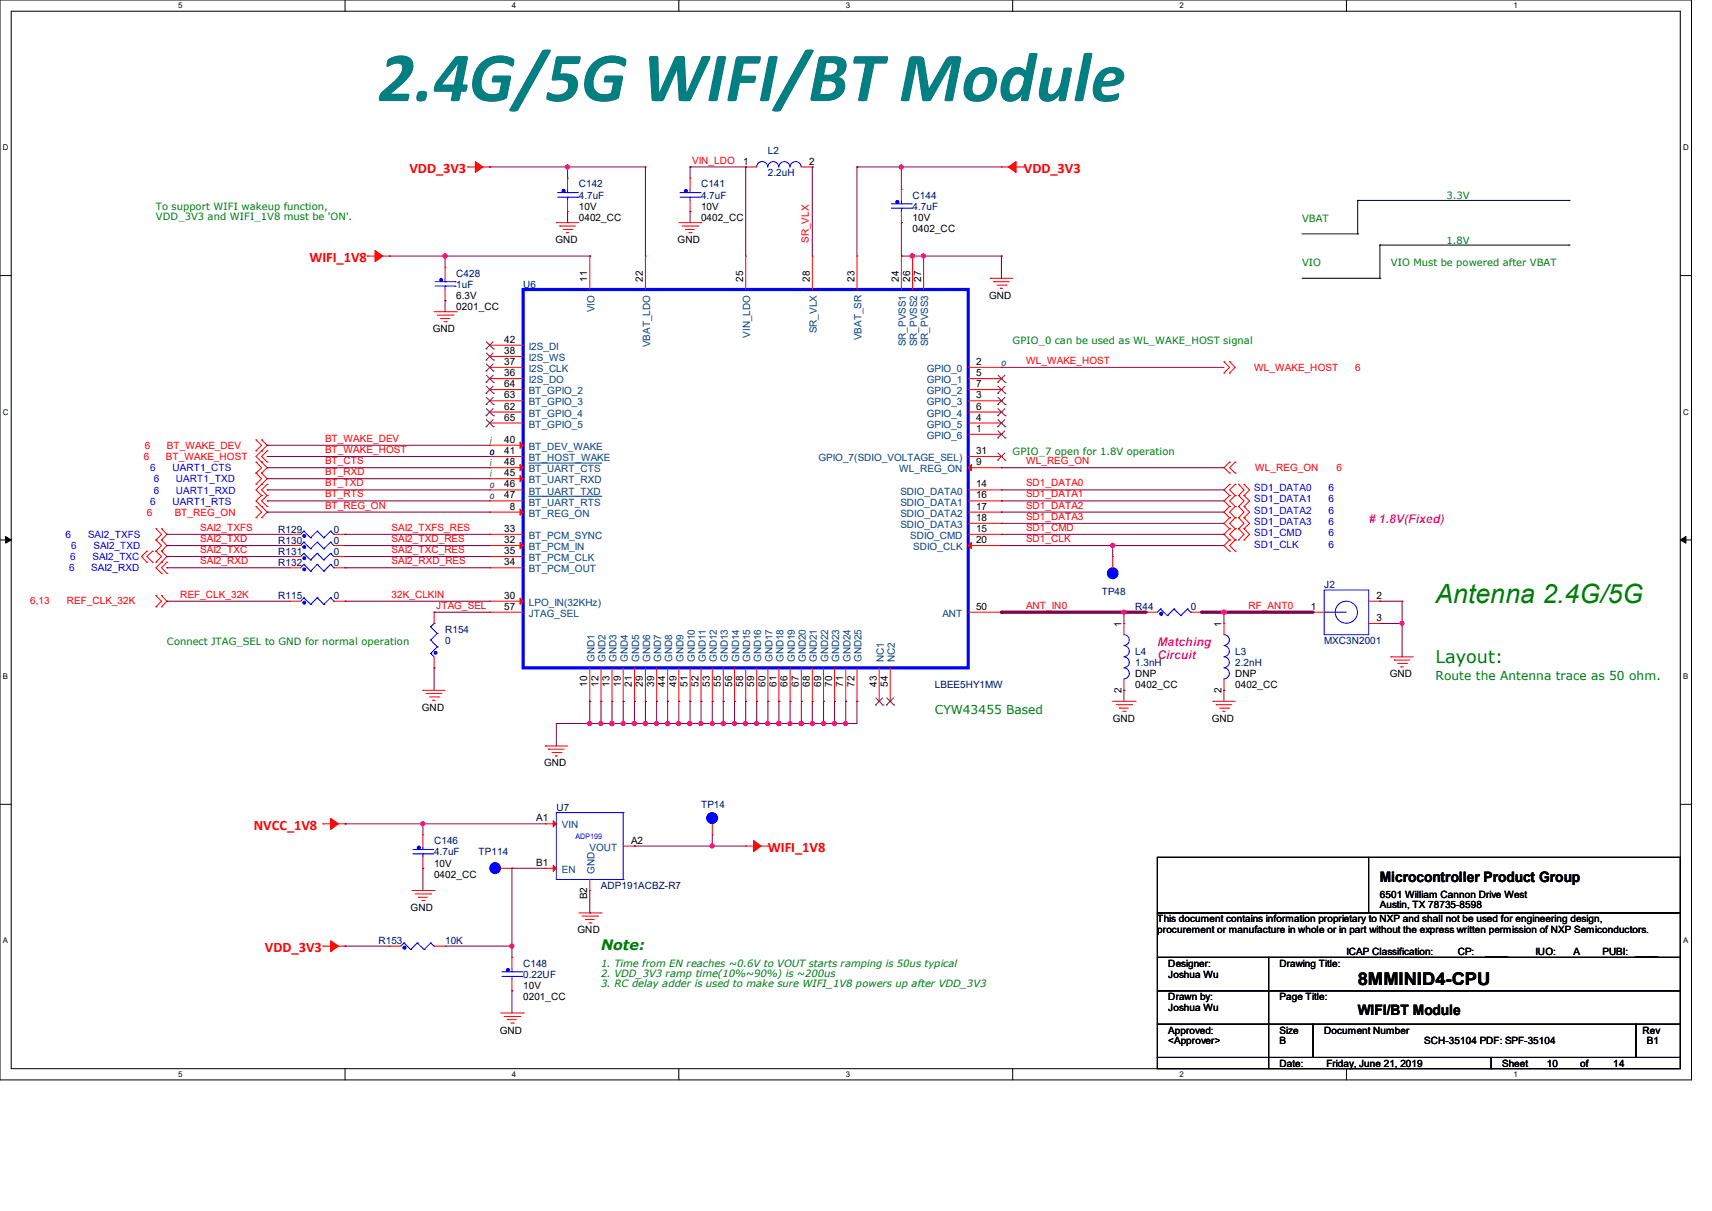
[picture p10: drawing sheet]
<svg xmlns="http://www.w3.org/2000/svg" width="297mm" height="210mm" viewBox="0 0 297 210" stroke-linecap="round" stroke-linejoin="round" font-family="sans-serif">
<path d="M0 0h293.5v187.3h-293.5zM1.9 1.9h289.6v183.4h-289.6z" fill="none" stroke="#000" stroke-width=".17"/>
<g fill="#fff">
<path d="M30.9 .2h.8v1.5h-.8z"/>
<path d="M30.9 185.5h.8v1.6h-.8z"/>
</g>
<path d="M59.9 0v1.9M59.9 185.3v2" fill="none" stroke="#000" stroke-width=".17"/>
<g fill="#fff">
<path d="M88.8 .2h.8v1.5h-.8z"/>
<path d="M88.8 185.5h.8v1.6h-.8z"/>
</g>
<path d="M117.8 0v1.9M117.8 185.3v2" fill="none" stroke="#000" stroke-width=".17"/>
<g fill="#fff">
<path d="M146.7 .2h.8v1.5h-.8z"/>
<path d="M146.7 185.5h.8v1.6h-.8z"/>
</g>
<path d="M175.7 0v1.9M175.7 185.3v2" fill="none" stroke="#000" stroke-width=".17"/>
<g fill="#fff">
<path d="M204.6 .2h.8v1.5h-.8z"/>
<path d="M204.6 185.5h.8v1.6h-.8z"/>
</g>
<path d="M233.6 0v1.9M233.6 185.3v2" fill="none" stroke="#000" stroke-width=".17"/>
<g fill="#fff">
<path d="M262.6 .2h.7v1.5h-.7z"/>
<path d="M262.6 185.5h.7v1.6h-.7z"/>
<path d="M.5 24.8h1v1.6h-1z"/>
<path d="M292 24.8h1v1.6h-1z"/>
<path d="M.5 70.7h1v1.5h-1z"/>
<path d="M292 70.7h1v1.5h-1z"/>
</g>
<path d="M0 47.8h1.9M291.5 47.8h2" fill="none" stroke="#000" stroke-width=".17"/>
<g fill="#fff">
<path d="M.5 116.5h.9v1.6h-.9z"/>
<path d="M292 116.5h.9v1.6h-.9z"/>
</g>
<path d="M0 93.6h1.9M291.5 93.6h2" fill="none" stroke="#000" stroke-width=".17"/>
<path d="M1 93l.9 .6-.9 .6zM291.5 93.6l1-.6v1.2z" fill="#000" stroke="#000" stroke-width=".17"/>
<g fill="#fff">
<path d="M.5 162.4h.9v1.5h-.9z"/>
<path d="M292 162.4h.9v1.5h-.9z"/>
</g>
<g fill="none" stroke="#000" stroke-width=".17">
<path d="M235.5 34.8h.1M235.5 34.8v5.8M235.5 34.8h36.7M272.2 34.8h.1M225.9 40.6h9.6M225.9 48.3h13.5M235.5 40.6h.1M239.4 42.5h.1M239.4 48.3h.1M239.4 42.5v5.8M239.4 42.5h32.8M272.2 42.5h.1"/>
<path d="M0 139.5h1.9M291.5 139.5h2M200.8 158.3h90.7v7.7h-90.7zM200.8 148.7h90.7v9.6h-90.7zM237.4 158.3h.1M237.4 148.7v9.6M200.8 166h19.3v5.8h-19.3zM200.8 171.8h19.3v5.8h-19.3zM200.8 177.6h19.3v5.8h-19.3zM220.1 166h71.4v5.8h-71.4zM220.1 171.8h71.4v5.8h-71.4zM220.1 177.6h7.7v5.8h-7.7z"/>
<path d="M227.8 177.6h56v5.8h-56zM283.8 177.6h7.7v5.8h-7.7zM200.8 183.4h19.3v1.9h-19.3zM220.1 183.4h38.6v1.9h-38.6zM258.7 183.4h32.8v1.9h-32.8z"/>
</g>
<g fill="none" stroke="#f00" stroke-width=".17">
<path d="M81.1 29h.1M81.1 29h2.1M83.6 29h1.4M85 29h.1M96.5 38.6h.1M96.5 38.6h3.9M97.1 39.2h.1M97.1 39.2h2.7M97.7 39.8h1.5M98.5 30.9h.1M98.5 36.7h.1M98.5 30.9v2"/>
<path d="M98.5 34.8v1.9M99.2 39.8h.1M117.8 38.6h3.8M118.4 39.2h2.7M118.9 39.8h.1M118.9 39.8h1.6M119.7 30.9h.1M119.7 36.7h.1M119.7 30.9v2M119.7 34.8v1.9M121.1 39.2h.1M121.6 38.6h.1"/>
<path d="M129.4 29h.1M129.4 29h1.9M139 29h1.9M140.9 29h.1M156.4 32.9h.1M156.4 38.6h.1M156.4 32.9v1.9M156.4 36.7v1.9M173.7 29h.1M173.7 29h1.4M175.5 29h2.1M177.6 29h.1"/>
<path d="M63.7 44.4h.1M63.7 44.4h2.1M66.2 44.4h1.4M67.6 44.4h.1M75.3 54.1h3.9M75.9 54.7h2.7M76.5 55.2h.1M76.5 55.2h1.5M77 55.8h.4M77.2 46.4h.1M77.2 52.2h.1M77.2 46.4v1.9"/>
<path d="M77.2 50.2v2M77.4 55.8h.1M78.6 54.7h.1M79.2 54.1h.1M85 59.9h.1M85 59.9h5.8M98.3 40.3h.1M98.3 40.3h.4M102.3 44.4h.1M102.3 44.4v5.8M112 44.4h.1M112 44.4v5.8"/>
<path d="M119.5 40.3h.4M119.9 40.3h.1M129.4 44.4h.1M129.4 44.4v5.8M140.9 44.4h.1M140.9 44.4v5.8M148.7 44.4h.1M148.7 44.4v5.8M156.4 44.4h.1M156.4 44.4v5.8M158.3 44.4h.1M158.3 44.4v5.8"/>
<path d="M160.2 44.4h.1M160.2 44.4v5.8M171.8 48.3h.1M171.8 48.3h3.9M172.4 48.9h.1M172.4 48.9h2.7M173 49.4h1.5M173.6 50h.1M173.6 50h.3M174.5 49.4h.1M44.4 78.2h.1M44.4 76.3h.1"/>
<path d="M44.4 76.3l1 .9-1 1M45.4 76.3h.1M45.4 78.2h.1M45.4 76.3l1 .9-2 2 1 .9M46.4 78.2h.1M46.4 78.2l-1 1 1 .9M85 65.7h.1M85 63.7h.1M85 61.8h.1M85 77.2h.1M85 79.2h.1M85 71.5h.1"/>
<path d="M85 69.5h.1M85 67.6h.1M85 73.4h.1M85 63.7h5.8M85 69.5h5.8M85 73.4h5.8M85 65.7h5.8M85 71.5h5.8M85 67.6h5.8M85 79.2h5.8M85 61.8h5.8M85 77.2h5.8"/>
<path d="M168 75.3h5.7M168 63.7h5.7M168 69.5h5.7M168 73.4h5.7M168 65.7h5.7M168 71.5h5.7M168 67.6h5.7M168 79.2h5.7M173.7 75.3h.1M173.7 63.7h.1M173.7 69.5h.1M173.7 73.4h.1"/>
<path d="M173.7 65.7h.1M173.7 71.5h.1M173.7 67.6h.1M173.7 79.2h.1M212.3 62.7h.1M212.3 64.7h.1M212.3 62.7l1 1-1 1M213.3 62.7h.1M213.3 64.7h.1M213.3 62.7l1 1-1 1M25.5 97.5h.1M25.5 95.6h.1"/>
<path d="M25.5 95.6l-.9 .9 .9 1M26.5 95.6h.1M26.5 97.5h.1M26.5 95.6l-1 .9 1 1M27.1 91.7h.1M27.1 93.6h.1M27.1 95.6h.1M27.1 97.5h.1M27.1 93.6l.9 1-.9 1M27.1 95.6l.9 .9-.9 1M27.1 91.7l.9 1-.9 .9M28 93.6h.1"/>
<path d="M28 91.7h.1M28 95.6h.1M28 97.5h.1M28 99.4h.1M28 91.7l1 1-1 .9M28 93.6l1 1-1 1M28 95.6l1 .9-1 1M28 97.5l-.9 1 .9 .9M29 97.5h.1M29 99.4h.1M29 97.5l-1 1 1 .9M44.4 82h.1"/>
<path d="M44.4 80.1h.1M44.4 84h.1M44.4 89.8h.1M44.4 87.8h.1M44.4 80.1l1 1-1 .9M44.4 82l1 1-1 1M44.4 87.8l1 1-1 1M45.4 80.1h.1M45.4 82h.1M45.4 84h.1M45.4 85.9h.1M45.4 87.8h.1"/>
<path d="M45.4 89.8h.1M45.4 80.1l1 1-1 .9M45.4 82l1 1-2 2 1 .9M45.4 85.9l-1 1 2 1.9-1 1M46.4 80.1h.1M46.4 84h.1M46.4 85.9h.1M46.4 87.8h.1M46.4 84l-1 1 1 .9M46.4 85.9l-1 1 1 .9M50.2 98.5h.1M50.2 96.5h.1"/>
<path d="M50.2 94.6h.1M50.2 92.7h.1M50.2 98.5h2M50.2 96.5h2M50.2 94.6h2M50.2 92.7h2M57.9 98.5h2M57.9 96.5h2M57.9 94.6h2M57.9 92.7h2M59.9 98.5h.1M59.9 96.5h.1"/>
<path d="M59.9 94.6h.1M59.9 92.7h.1M85 88.8h.1M85 94.6h.1M85 92.7h.1M85 98.5h.1M85 96.5h.1M85 83h.1M85 85h.1M85 86.9h.1M85 81.1h.1M85 98.5h5.8"/>
<path d="M85 96.5h5.8M85 94.6h5.8M85 92.7h5.8M85 88.8h5.8M85 81.1h5.8M85 85h5.8M85 86.9h5.8M85 83h5.8M168 94.6h5.7M168 92.7h5.7M168 88.8h5.7M168 81.1h5.7"/>
<path d="M168 85h5.7M168 86.9h5.7M168 90.8h5.7M173.7 81.1h.1M173.7 85h.1M173.7 92.7h.1M173.7 86.9h.1M173.7 88.8h.1M173.7 90.8h.1M173.7 94.6h.1M193 96.5h.1M193 96.5v2"/>
<path d="M213.3 80.1h.1M213.3 82h.1M213.3 84h.1M213.3 85.9h.1M213.3 87.8h.1M213.3 89.8h.1M213.3 91.7h.1M213.3 93.6h.1M213.3 95.6h.1M213.3 80.1l-1 1 1 .9M213.3 84l-1 1 1 .9M213.3 85.9l-1 1 1 .9"/>
<path d="M213.3 87.8l-1 1 1 1M213.3 89.8l-1 1 1 .9M213.3 91.7l-1 1 1 .9M213.3 93.6l-1 1 1 1M214.3 82h.1M214.3 80.1h.1M214.3 85.9h.1M214.3 84h.1M214.3 87.8h.1M214.3 89.8h.1M214.3 91.7h.1M214.3 93.6h.1"/>
<path d="M214.3 95.6h.1M214.3 80.1l-1 1 1 .9M214.3 84l-1 1 1 .9M214.3 85.9l-1 1 1 .9M214.3 87.8l-1 1 1 1M214.3 89.8l-1 1 1 .9M214.3 91.7l-1 1 1 .9M214.3 93.6l-1 1 1 1M214.9 85.9h.1M214.9 84h.1M214.9 87.8h.1M214.9 89.8h.1"/>
<path d="M214.9 91.7h.1M214.9 93.6h.1M214.9 84l.9 1-.9 .9M214.9 85.9l.9 1-.9 .9M214.9 87.8l.9 1-.9 1M214.9 89.8l.9 1-.9 .9M214.9 91.7l.9 1-.9 .9M215.8 84h.1M215.8 85.9h.1M215.8 87.8h.1M215.8 89.8h.1M215.8 91.7h.1"/>
<path d="M215.8 93.6h.1M215.8 84l1 1-1 .9M215.8 85.9l1 1-1 .9M215.8 87.8l1 1-1 1M215.8 89.8l1 1-1 .9M215.8 91.7l1 1-1 .9M27.1 103.3h.1M27.1 105.2h.1M27.1 103.3l.9 1-.9 .9M28 105.2h.1M28 103.3h.1M28 103.3l1 1-1 .9"/>
<path d="M50.2 104.3h.1M50.2 104.3h2M57.9 104.3h2M59.9 104.3h.1M73.4 119.7h.1M73.4 119.7h3.8M75.3 115.8h.1M75.3 106.2h.1M75.3 106.2v1.9M75.3 113.9v1.9M85 104.3h.1M85 106.2h.1"/>
<path d="M85 104.3h5.8M85 106.2h5.8M102.3 115.8v5.8M104.3 115.8v5.8M106.2 115.8v5.8M108.1 115.8v5.8M110.1 115.8v5.8M112 115.8v5.8M113.9 115.8v5.8M115.8 115.8v5.8M117.8 115.8v5.8M119.7 115.8v5.8"/>
<path d="M121.6 115.8v5.8M123.6 115.8v5.8M125.5 115.8v5.8M127.4 115.8v5.8M129.4 115.8v5.8M131.3 115.8v5.8M133.2 115.8v5.8M135.1 115.8v5.8M137.1 115.8v5.8M139 115.8v5.8M140.9 115.8v5.8M142.9 115.8v5.8"/>
<path d="M144.8 115.8v5.8M146.7 115.8v5.8M148.7 115.8v5.8M152.5 115.8v5.8M154.4 115.8v5.8M168 106.2h5.7M173.7 106.2h.1M195 108.1h.1M195 119.7h.1M195 108.1v2M195 117.8v1.9M198.8 106.2h.1"/>
<path d="M198.8 106.2h2M206.6 106.2h1.9M208.5 106.2h.1M212.3 108.1h.1M212.3 119.7h.1M212.3 108.1v2M212.3 117.8v1.9M227.8 106.2h.1M227.8 106.2h1.9M237.4 104.3h2M237.4 108.1h2M239.4 104.3h.1"/>
<path d="M239.4 108.1h.1M241.3 113.9h.1M241.3 113.9h3.9M241.9 114.5h.1M241.9 114.5h2.7M242.5 115.1h1.5M243 115.7h.1M243 115.7h.5M244 115.1h.1M74 120.3h.1M74 120.3h2.7M74.5 120.9h1.6"/>
<path d="M75.1 121.5h.1M75.1 121.5h.4M76.1 120.9h.1M94.6 129.4h.1M94.6 129.4h3.9M95.2 129.9h.1M95.2 129.9h2.7M95.8 130.5h1.5M96.4 131.1h.1M96.4 131.1h.3M97.3 130.5h.1M102.3 121.6h.1"/>
<path d="M104.3 121.6h.1M106.2 121.6h.1M108.1 121.6h.1M110.1 121.6h.1M112 121.6h.1M113.9 121.6h.1M115.8 121.6h.1M117.8 121.6h.1M119.7 121.6h.1M121.6 121.6h.1M123.6 121.6h.1M125.5 121.6h.1"/>
<path d="M127.4 121.6h.1M129.4 121.6h.1M131.3 121.6h.1M133.2 121.6h.1M135.1 121.6h.1M137.1 121.6h.1M139 121.6h.1M140.9 121.6h.1M142.9 121.6h.1M144.8 121.6h.1M146.7 121.6h.1M148.7 121.6h.1"/>
<path d="M152.5 121.6h.1M154.4 121.6h.1M193 121.6h3.9M193.6 122.2h2.7M194.2 122.8h.1M194.2 122.8h1.5M194.8 123.4h.4M195.2 123.4h.1M196.3 122.2h.1M196.9 121.6h.1M210.4 121.6h.1M210.4 121.6h3.9"/>
<path d="M211 122.2h.1M211 122.2h2.7M211.6 122.8h1.5M212.2 123.4h.1M212.2 123.4h.4M213.1 122.8h.1M56 142.9h.1M56 142.9h2.1M58.5 142.9h1.4M59.9 142.9h.1M71.5 154.4h3.8M72 155h2.7"/>
<path d="M72.6 155.6h.1M72.6 155.6h1.5M73.2 156.2h.4M73.4 144.8h.1M73.4 150.6h.1M73.4 144.8v1.9M73.4 148.7v1.9M73.6 156.2h.1M74.7 155h.1M75.3 154.4h.1M86.9 150.6h1.9M88.8 150.6h.1"/>
<path d="M94.6 150.6h.1M94.6 142.9h.1M94.6 142.9h1.9M94.6 150.6h1.9M100.4 158.3h3.9M101 158.9h2.7M101.6 159.5h.1M101.6 159.5h1.5M102.3 154.4h.1M102.3 152.5v1.9M103.7 158.9h.1M104.3 158.3h.1"/>
<path d="M108.1 146.7h2M110.1 146.7h.1M123.6 144.8h.1M123.6 142.9v1.9M129.4 146.7h.1M129.4 146.7h1.3M131.1 146.7h2.1M133.2 146.7h.1M56 164.1h.1M56 164.1h2.1M58.5 164.1h1.4M59.9 164.1h.1"/>
<path d="M67.6 164.1h.1M67.6 164.1h1.9M75.3 164.1h1.9M77.2 164.1h.1M86.9 175.7h3.9M87.5 176.3h2.7M88.1 176.8h.1M88.1 176.8h1.5M88.6 177.4h.4M88.8 166h.1M88.8 171.8h.1M88.8 166v2"/>
<path d="M88.8 169.9v1.9M89 177.4h.1M90.2 176.3h.1M90.8 175.7h.1M102.2 160.1h.3M102.5 160.1h.1"/>
</g>
<g fill="#f00" stroke="#f00" stroke-width=".17">
<path d="M96 150l.5 .6-.5 .5z"/>
<path d="M96 142.3l.5 .6-.5 .5z"/>
<path d="M90.2 88.3l.6 .5-.6 .6z"/>
<path d="M168 81.1l.5-.5v1.1z"/>
<path d="M168 94.6l.5-.5v1.1z"/>
<path d="M90.2 103.7l.6 .6-.6 .5z"/>
<path d="M90.2 94.1l.6 .5-.6 .6z"/>
<path d="M90.2 76.7l.6 .5-.6 .6z"/>
<path d="M90.2 82.5l.6 .5-.6 .6z"/>
<path d="M90.2 80.6l.6 .5-.6 .6z"/>
<path d="M82.5 28l1.3 1-1.3 .9z" fill-rule="evenodd"/>
<path d="M57.4 141.9l1.3 1-1.3 .9z" fill-rule="evenodd"/>
<path d="M130.7 145.8l1.3 .9-1.3 1z" fill-rule="evenodd"/>
<path d="M57.4 163.2l1.3 .9-1.3 1z" fill-rule="evenodd"/>
<path d="M174.9 29l1.4-1v1.9z" fill-rule="evenodd"/>
<path d="M65.1 43.4l1.3 1-1.3 1z" fill-rule="evenodd"/>
</g>
<g fill="none" stroke="#00f" stroke-width=".17">
<path d="M96.7 34.2h3.5M96.7 33.4h3.5M98.5 34.2h.1M98.5 33.4h.1M98.5 32.9v.5M98.5 34.2v.6M100.2 34.2h.1M100.2 33.4h.1M118 34.2h3.5M118 33.4h3.5M119.7 34.2h.1M119.7 33.4h.1"/>
<path d="M119.7 32.9v.5M119.7 34.2v.6M121.5 34.2h.1M121.5 33.4h.1M131.3 29a.95 .95 0 0 1 .9-1 .95 .95 0 0 1 1 1M133.2 29a.93 .93 0 0 1 1-1 .93 .93 0 0 1 .9 1M135.1 29a.95 .95 0 0 1 1-1 .95 .95 0 0 1 .9 1M137.1 29a.95 .95 0 0 1 .9-1 .95 .95 0 0 1 1 1M154.6 36.1h3.5M154.6 35.3h3.5M156.4 36.1h.1M156.4 35.3h.1"/>
<path d="M156.4 34.8v.5M156.4 36.1v.6M158.1 36.1h.1M158.1 35.3h.1M75.5 49.6h3.5M75.5 48.9h3.5M77.2 49.6h.1M77.2 48.9h.1M77.2 48.3v.6M77.2 49.6v.6M79 49.6h.1M79 48.9h.1"/>
<path d="M52.7 97.9h.1M52.7 96h.1M52.7 94h.1M52.7 92.1h.1M52.7 97.9l-.5 .6M52.7 97.9l1.2 1.2M52.7 96l-.5 .5M52.7 96l1.2 1.1M52.7 94l-.5 .6M52.7 94l1.2 1.2M52.7 92.1l-.5 .6M52.7 92.1l1.2 1.2"/>
<path d="M53.9 99.1h.1M53.9 97.1h.1M53.9 95.2h.1M53.9 93.3h.1M55 97.9h.1M55 96h.1M55 94h.1M55 92.1h.1M55 97.9l-1.1 1.2M55 97.9l1.2 1.2M55 96l-1.1 1.1M55 96l1.2 1.1"/>
<path d="M55 94l-1.1 1.2M55 94l1.2 1.2M55 92.1l-1.1 1.2M55 92.1l1.2 1.2M56.2 99.1h.1M56.2 97.1h.1M56.2 95.2h.1M56.2 93.3h.1M57.4 97.9h.1M57.4 96h.1M57.4 94h.1M57.4 92.1h.1"/>
<path d="M57.4 97.9l-1.2 1.2M57.4 97.9l.5 .6M57.4 96l-1.2 1.1M57.4 96l.5 .5M57.4 94l-1.2 1.2M57.4 94l.5 .6M57.4 92.1l-1.2 1.2M57.4 92.1l.5 .6M57.9 98.5h.1M57.9 96.5h.1M57.9 94.6h.1M57.9 92.7h.1"/>
<path d="M52.7 103.7h.1M52.7 103.7l-.5 .6M52.7 103.7l1.2 1.1M53.9 104.8h.1M55 103.7h.1M55 103.7l-1.1 1.1M55 103.7l1.2 1.1M56.2 104.8h.1M57.4 103.7h.1M57.4 103.7l-1.2 1.1M57.4 103.7l.5 .6M57.9 104.3h.1"/>
<path d="M74.7 113.3h.1M74.7 111h.1M74.7 108.7h.1M74.7 113.3l.6 .6M74.7 111l1.2 1.2M74.7 108.7l1.2 1.2M75.3 108.1h.1M75.3 108.1l-.6 .6M75.9 112.2h.1M75.9 109.9h.1M75.9 112.2l-1.2 1.1M75.9 109.9l-1.2 1.1"/>
<path d="M195 110.1a.93 .93 0 0 1 .9 .9 .93 .93 0 0 1-.9 .9M195 112a.95 .95 0 0 1 .9 .9 .95 .95 0 0 1-.9 1M195 113.9a.93 .93 0 0 1 .9 1 .93 .93 0 0 1-.9 .9 .97 .97 0 0 1 .9 1 .97 .97 0 0 1-.9 .9M201.3 105.6h.1M201.3 105.6l-.5 .6M201.3 105.6l1.2 1.2M202.5 106.8h.1M203.7 105.6h.1M203.7 105.6l-1.2 1.2M203.7 105.6l1.2 1.2M204.9 106.8h.1M206 105.6h.1"/>
<path d="M206 105.6l-1.1 1.2M206 105.6l.6 .6M206.6 106.2h.1M212.3 110.1a.93 .93 0 0 1 1 .9 .93 .93 0 0 1-1 .9M212.3 112a.95 .95 0 0 1 1 .9 .95 .95 0 0 1-1 1M212.3 113.9a.93 .93 0 0 1 1 1 .93 .93 0 0 1-1 .9 .97 .97 0 0 1 1 1 .97 .97 0 0 1-1 .9M229.7 102.3h7.7v7.8h-7.7zM229.7 106.2h.1M229.7 106.2h3.9M71.6 148.1h3.5M71.6 147.3h3.5M73.4 148.1h.1"/>
<path d="M73.4 147.3h.1M73.4 146.7v.6M73.4 148.1v.6M75.1 148.1h.1M75.1 147.3h.1M96.5 152.5h.1M96.5 140.9h.1M96.5 140.9v11.6M96.5 152.5h11.6M96.5 140.9h11.6M108.1 152.5h.1M108.1 140.9h.1"/>
<path d="M108.1 140.9v11.6M70.1 163.5h.1M70.1 163.5l-.6 .6M70.1 163.5l1.1 1.2M71.2 164.7h.1M72.4 163.5h.1M72.4 163.5l-1.2 1.2M72.4 163.5l1.2 1.2M73.6 164.7h.1M74.7 163.5h.1M74.7 163.5l-1.1 1.2M74.7 163.5l.6 .6"/>
<path d="M75.3 164.1h.1M87.1 169.3h3.5M87.1 168.5h3.5M88.8 169.3h.1M88.8 168.5h.1M88.8 168v.5M88.8 169.3v.6M90.6 169.3h.1M90.6 168.5h.1"/>
<circle cx="233.6" cy="106.2" r="1.92"/>
</g>
<g fill="#00f" stroke="#00f" stroke-width=".17">
<circle cx="76.5" cy="48.5" r=".25"/>
<circle cx="193" cy="99.4" r=".94"/>
<circle cx="52.8" cy="104.5" r=".25"/>
<circle cx="123.5" cy="141.9" r=".95"/>
<circle cx="155.7" cy="35" r=".28"/>
<circle cx="97.8" cy="33.1" r=".28"/>
<circle cx="52.8" cy="98.7" r=".25"/>
<circle cx="52.8" cy="96.8" r=".25"/>
<circle cx="52.8" cy="94.9" r=".25"/>
<circle cx="119" cy="33.1" r=".25"/>
<circle cx="201.4" cy="106.4" r=".28"/>
<circle cx="88.1" cy="168.2" r=".28"/>
<circle cx="72.7" cy="147" r=".28"/>
<circle cx="52.8" cy="92.9" r=".25"/>
<circle cx="85.9" cy="150.6" r=".94"/>
<circle cx="75.6" cy="113.2" r=".25"/>
<circle cx="70.2" cy="164.4" r=".28"/>
</g>
<path d="M90.8 50.2h77.2v65.6h-77.2z" fill="none" stroke="#00f" stroke-width=".55"/>
<g fill="none" stroke="#804000" stroke-width=".17">
<path d="M84.4 59.3l1.2 1.2M85.6 59.3l-1.3 1.2M84.3 66.3h.1M84.3 64.3h.1M84.3 62.4h.1M84.3 60.5h.1M84.3 72.1h.1M84.3 70.1h.1M84.3 68.2h.1M84.3 74h.1M84.4 65.1l1.2 1.2M84.4 63.1l1.2 1.2"/>
<path d="M84.4 61.2l1.2 1.2M84.4 70.9l1.2 1.2M84.4 68.9l1.2 1.2M84.4 67l1.2 1.2M84.4 72.8l1.2 1.2M85.6 65.1l-1.3 1.2M85.6 63.1l-1.3 1.2M85.6 61.2l-1.3 1.2M85.6 70.9l-1.3 1.2M85.6 68.9l-1.3 1.2M85.6 67l-1.3 1.2M85.6 72.8l-1.3 1.2"/>
<path d="M85.6 66.3h.1M85.6 64.3h.1M85.6 62.4h.1M85.6 60.5h.1M85.6 72.1h.1M85.6 70.1h.1M85.6 68.2h.1M85.6 74h.1M173.1 75.9h.1M173.1 70.1h.1M173.1 74h.1M173.1 66.3h.1"/>
<path d="M173.1 72.1h.1M173.1 68.2h.1M173.1 79.8h.1M173.1 74.7l1.3 1.2M173.1 68.9l1.3 1.2M173.1 72.8l1.3 1.2M173.1 65.1l1.3 1.2M173.1 70.9l1.3 1.2M173.1 67l1.3 1.2M173.1 78.6l1.3 1.2M174.3 74.7l-1.2 1.2M174.3 68.9l-1.2 1.2"/>
<path d="M174.3 72.8l-1.2 1.2M174.3 65.1l-1.2 1.2M174.3 70.9l-1.2 1.2M174.3 67l-1.2 1.2M174.3 78.6l-1.2 1.2M174.4 75.9h.1M174.4 70.1h.1M174.4 74h.1M174.4 66.3h.1M174.4 72.1h.1M174.4 68.2h.1M174.4 79.8h.1"/>
<path d="M151.9 122.3h.1M151.9 121l1.3 1.3M153.1 121l-1.2 1.3M153.2 122.3h.1M153.8 122.3h.1M153.8 121l1.3 1.3M155 121l-1.2 1.3M155.1 122.3h.1"/>
</g>
<path d="M91.7 86.1h12.5M91.7 80.3h12.5M104.2 86.1h.1M104.2 80.3h.1" fill="none" stroke="#004080" stroke-width=".17"/>
<g fill="none" stroke="#800040" stroke-width=".17">
<path d="M140.9 29h.1M140.9 29v15.4M46.4 77.2h.1M46.4 79.2h.1M46.4 77.2h38.6M46.4 79.2h38.6M173.7 63.7h.1M173.7 63.7h38.6M29 92.7h.1M29 94.6h.1M29 96.5h.1M29 98.5h.1"/>
<path d="M29 92.7h21.2M29 94.6h21.2M29 96.5h21.2M29 98.5h21.2M46.4 81.1h.1M46.4 83h.1M46.4 85h.1M46.4 86.9h.1M46.4 88.8h.1M46.4 81.1h38.6M46.4 83h38.6M46.4 85h38.6"/>
<path d="M46.4 86.9h38.6M46.4 88.8h38.6M59.9 92.7h.1M59.9 94.6h.1M59.9 96.5h.1M59.9 98.5h.1M59.9 92.7h25.1M59.9 94.6h25.1M59.9 96.5h25.1M59.9 98.5h25.1M173.7 81.1h.1M173.7 86.9h.1"/>
<path d="M173.7 88.8h.1M173.7 90.8h.1M173.7 94.6h.1M173.7 81.1h38.6M173.7 85h38.6M173.7 86.9h38.6M173.7 88.8h38.6M173.7 92.7h38.6M173.7 90.8h38.6M173.7 94.6h38.6M193 94.6h.1M193 94.6v1.9"/>
<path d="M212.3 85h.1M212.3 92.7h.1M239.4 104.3h.1M239.4 104.3h3.8M243.2 104.3h.1M243.2 104.3v3.8"/>
</g>
<circle cx="193" cy="94.6" r=".38" fill="#f0f" stroke="#f0f" stroke-width=".17"/>
<path d="M173.7 106.2h21.3" fill="none" stroke="#800040" stroke-width=".55"/>
<circle cx="173.7" cy="106.2" r=".28" fill="#800040"/>
<circle cx="195" cy="106.2" r=".36" fill="#f0f" stroke="#f0f" stroke-width=".17"/>
<path d="M195 106.2h3.8" fill="none" stroke="#800040" stroke-width=".55"/>
<circle cx="195" cy="106.2" r=".28" fill="#800040"/>
<path d="M195 106.2h.1M195 106.2v1.9" fill="none" stroke="#800040" stroke-width=".17"/>
<path d="M208.5 106.2h3.8" fill="none" stroke="#800040" stroke-width=".55"/>
<circle cx="208.5" cy="106.2" r=".28" fill="#800040"/>
<path d="M212.3 106.2h.1M212.3 106.2v1.9" fill="none" stroke="#800040" stroke-width=".17"/>
<path d="M212.3 106.2h15.5" fill="none" stroke="#800040" stroke-width=".55"/>
<circle cx="212.3" cy="106.2" r=".28" fill="#800040"/>
<g fill="#f0f" stroke="#f0f" stroke-width=".17">
<circle cx="212.3" cy="106.2" r=".38"/>
<circle cx="243.2" cy="108.1" r=".36"/>
<circle cx="117.7" cy="125.5" r=".36"/>
<circle cx="125.5" cy="125.5" r=".38"/>
<circle cx="133.2" cy="125.5" r=".36"/>
<circle cx="139" cy="125.5" r=".38"/>
<circle cx="112" cy="125.5" r=".36"/>
<circle cx="110" cy="125.5" r=".38"/>
<circle cx="115.8" cy="125.5" r=".38"/>
<circle cx="113.9" cy="125.5" r=".36"/>
<circle cx="121.6" cy="125.5" r=".36"/>
<circle cx="119.7" cy="125.5" r=".38"/>
<circle cx="123.5" cy="125.5" r=".36"/>
<circle cx="127.4" cy="125.5" r=".36"/>
<circle cx="137.1" cy="125.5" r=".36"/>
<circle cx="135.1" cy="125.5" r=".38"/>
<circle cx="73.3" cy="142.9" r=".36"/>
<circle cx="123.5" cy="146.7" r=".36"/>
<circle cx="88.8" cy="164.1" r=".36"/>
<circle cx="104.2" cy="125.5" r=".36"/>
<circle cx="102.3" cy="125.5" r=".36"/>
<circle cx="106.2" cy="125.5" r=".38"/>
<circle cx="108.1" cy="125.5" r=".36"/>
<circle cx="129.3" cy="125.5" r=".38"/>
<circle cx="131.3" cy="125.5" r=".36"/>
<circle cx="144.8" cy="125.5" r=".38"/>
<circle cx="142.9" cy="125.5" r=".36"/>
<circle cx="140.9" cy="125.5" r=".36"/>
<circle cx="146.7" cy="125.5" r=".36"/>
<circle cx="98.4" cy="29" r=".36"/>
<circle cx="77.2" cy="44.4" r=".38"/>
<circle cx="156.4" cy="29" r=".36"/>
<circle cx="158.3" cy="44.4" r=".38"/>
<circle cx="160.2" cy="44.4" r=".36"/>
<circle cx="193" cy="94.6" r=".38"/>
<circle cx="195" cy="106.2" r=".36"/>
</g>
<g fill="none" stroke="#800040" stroke-width=".17">
<path d="M85 29h.1M85 29h27M98.5 29h.1M98.5 38.6h.1M98.5 29v1.9M98.5 36.7v1.9M112 29h.1M112 29v15.4M119.7 29h.1M119.7 36.7h.1M119.7 29v1.9M119.7 36.7v1.9"/>
<path d="M119.7 29h9.7M129.4 29h.1M129.4 29v15.4M148.7 29h.1M148.7 29h25M148.7 29v15.4M156.4 29h.1M156.4 38.6h.1M156.4 38.6v5.8h17.3M156.4 29v3.9M67.6 44.4h34.7M77.2 44.4h.1"/>
<path d="M77.2 52.2h.1M77.2 44.4v2M77.2 52.2v1.9M102.3 44.4h.1M158.3 44.4h.1M160.2 44.4h.1M173.7 44.4h.1M173.7 44.4v3.9M29 104.3h.1M29 104.3h21.2M59.9 104.3h.1M59.9 104.3h25.1"/>
<path d="M75.3 106.2h.1M75.3 115.8h.1M75.3 106.2h9.7M75.3 115.8v3.9M195 119.7h.1M195 119.7v1.9M212.3 119.7h.1M212.3 119.7v1.9M239.4 108.1h.1M239.4 108.1h3.8M243.2 108.1h.1M243.2 108.1v5.8"/>
<path d="M96.5 125.5h.1M96.5 125.5v3.9M102.3 121.6h.1M102.3 125.5h.1M102.3 121.6v3.9M104.3 121.6h.1M104.3 125.5h.1M104.3 121.6v3.9M106.2 121.6h.1M106.2 125.5h.1M106.2 121.6v3.9M108.1 121.6h.1"/>
<path d="M108.1 125.5h.1M108.1 121.6v3.9M110.1 125.5h.1M110.1 121.6h.1M110.1 121.6v3.9M112 121.6h.1M112 125.5h.1M112 121.6v3.9M113.9 121.6h.1M113.9 125.5h.1M113.9 121.6v3.9M115.8 121.6h.1"/>
<path d="M115.8 125.5h.1M115.8 121.6v3.9M117.8 121.6h.1M117.8 125.5h.1M117.8 121.6v3.9M119.7 121.6h.1M119.7 125.5h.1M119.7 121.6v3.9M121.6 121.6h.1M121.6 125.5h.1M121.6 121.6v3.9M123.6 121.6h.1"/>
<path d="M123.6 125.5h.1M123.6 121.6v3.9M125.5 121.6h.1M125.5 125.5h.1M125.5 121.6v3.9M127.4 121.6h.1M127.4 125.5h.1M127.4 121.6v3.9M129.4 121.6h.1M129.4 125.5h.1M129.4 121.6v3.9M131.3 121.6h.1"/>
<path d="M131.3 125.5h.1M131.3 121.6v3.9M133.2 121.6h.1M133.2 125.5h.1M133.2 121.6v3.9M135.1 121.6h.1M135.1 125.5h.1M135.1 121.6v3.9M137.1 121.6h.1M137.1 125.5h.1M137.1 121.6v3.9M139 121.6h.1"/>
<path d="M139 125.5h.1M139 121.6v3.9M140.9 121.6h.1M140.9 125.5h.1M140.9 121.6v3.9M142.9 121.6h.1M142.9 125.5h.1M142.9 121.6v3.9M144.8 121.6h.1M144.8 125.5h.1M144.8 121.6v3.9M146.7 121.6h.1"/>
<path d="M146.7 125.5h.1M146.7 121.6v3.9M148.7 121.6h.1M148.7 121.6v3.9h-52.2M59.9 142.9h.1M59.9 142.9h34.7M73.4 142.9h.1M73.4 150.6h.1M73.4 142.9v1.9M73.4 150.6v3.8M88.8 150.6h.1M88.8 150.6h5.8"/>
<path d="M88.8 150.6v15.4M102.3 158.3h.1M102.3 154.4v3.9M110.1 146.7h.1M110.1 146.7h19.3M123.6 146.7h.1M123.6 144.8v1.9M59.9 164.1h.1M59.9 164.1h7.7M77.2 164.1h11.6M88.8 164.1h.1M88.8 171.8h.1"/>
<path d="M88.8 171.8v3.9"/>
</g>
<text font-size="12.3" fill="#008080" x="65.7" y="17.5">2.4G/5G WIFI/BT Module</text>
<text font-size="4.6" fill="#008000" x="249" y="104.6">Antenna 2.4G/5G</text>
<text font-size="3" fill="#008000" x="249" y="115">Layout:</text>
<text font-size="3" x="235.5" y="170.8">8MMINID4-CPU</text>
<g font-size="2.5" fill="#f00">
<text x="71" y="30">VDD_3V3</text>
<text x="177.6" y="30">VDD_3V3</text>
<text x="53.7" y="45.4">WIFI_1V8</text>
<text x="44" y="143.9">NVCC_1V8</text>
<text x="133.2" y="147.7">WIFI_1V8</text>
<text x="46" y="165.1">VDD_3V3</text>
</g>
<g font-size="2.5">
<text x="239.4" y="152.9">Microcontroller Product Group</text>
<text x="235.5" y="176.1">WIFI/BT Module</text>
</g>
<text font-size="2.5" fill="#008000" x="104.3" y="164.7">Note:</text>
<g font-size="2.1" fill="#f0f">
<text x="237.4" y="90.8"># 1.8V(Fixed)</text>
<text x="200.8" y="112">Matching</text>
<text x="200.8" y="114.2">Circuit</text>
</g>
<g font-size="2.1" fill="#008000">
<text x="249" y="117.9">Route the Antenna trace as 50 ohm.</text>
<text x="162.2" y="123.7">CYW43455 Based</text>
</g>
<g font-size="1.7" fill="#f00">
<text x="120.1" y="28.4">VIN_LDO</text>
<text x="140.3" y="42.1" transform="rotate(-90 140.3 42.1)">SR_VLX</text>
<text x="178" y="63.1">WL_WAKE_HOST</text>
<text x="217.6" y="64.3">WL_WAKE_HOST</text>
<text x="235.1" y="64.3">6</text>
<text x="25.1" y="77.9">6</text>
<text x="29" y="77.9">BT_WAKE_DEV</text>
<text x="56.4" y="76.6">BT_WAKE_DEV</text>
<text x="24.9" y="79.8">6</text>
<text x="28.8" y="79.8">BT_WAKE_HOST</text>
<text x="56.4" y="78.6">BT_WAKE_HOST</text>
<text x="56.4" y="80.5">BT_CTS</text>
<text x="56.4" y="82.4">BT_RXD</text>
<text x="178" y="80.5">WL_REG_ON</text>
<text x="217.8" y="81.7">WL_REG_ON</text>
<text x="231.9" y="81.7">6</text>
<text x="25.5" y="89.4">6</text>
<text x="30.3" y="89.4">BT_REG_ON</text>
<text x="56.4" y="84.4">BT_TXD</text>
<text x="56.4" y="86.3">BT_RTS</text>
<text x="56.4" y="88.2">BT_REG_ON</text>
<text x="178" y="84.4">SD1_DATA0</text>
<text x="178" y="86.3">SD1_DATA1</text>
<text x="178" y="88.2">SD1_DATA2</text>
<text x="34.8" y="92.1">SAI2_TXFS</text>
<text x="34.8" y="94">SAI2_TXD</text>
<text x="34.8" y="95.9">SAI2_TXC</text>
<text x="67.9" y="92.1">SAI2_TXFS_RES</text>
<text x="67.9" y="94">SAI2_TXD_RES</text>
<text x="67.9" y="95.9">SAI2_TXC_RES</text>
<text x="178" y="90.2">SD1_DATA3</text>
<text x="178" y="92.1">SD1_CMD</text>
<text x="178" y="94">SD1_CLK</text>
<text x="34.8" y="97.9">SAI2_RXD</text>
<text x="67.9" y="97.9">SAI2_RXD_RES</text>
<text x="5.2" y="104.7">6,13</text>
<text x="11.6" y="104.7">REF_CLK_32K</text>
<text x="31.3" y="103.7">REF_CLK_32K</text>
<text x="67.9" y="103.7">32K_CLKIN</text>
<text x="75.7" y="105.6">JTAG_SEL</text>
<text x="178" y="105.6">ANT_IN0</text>
<text x="216.6" y="105.6">RF_ANT0</text>
</g>
<g font-size="1.7">
<text x="128.9" y="28.5">1</text>
<text x="140.4" y="28.5">2</text>
<text x="100.4" y="36.4">10V</text>
<text x="100.4" y="38.3">0402_CC</text>
<text x="121.6" y="36.4">10V</text>
<text x="121.6" y="38.3">0402_CC</text>
<text x="158.3" y="38.3">10V</text>
<text x="158.3" y="40.2">0402_CC</text>
<text x="96.3" y="42.2">GND</text>
<text x="117.6" y="42.2">GND</text>
<text x="79.2" y="51.8">6.3V</text>
<text x="79.2" y="53.8">0201_CC</text>
<text x="101.9" y="48.9" transform="rotate(-90 101.9 48.9)">11</text>
<text x="111.5" y="48.9" transform="rotate(-90 111.5 48.9)">22</text>
<text x="128.9" y="48.9" transform="rotate(-90 128.9 48.9)">25</text>
<text x="140.5" y="48.9" transform="rotate(-90 140.5 48.9)">28</text>
<text x="148.2" y="48.9" transform="rotate(-90 148.2 48.9)">23</text>
<text x="156" y="48.9" transform="rotate(-90 156 48.9)">24</text>
<text x="157.9" y="48.9" transform="rotate(-90 157.9 48.9)">26</text>
<text x="159.8" y="48.9" transform="rotate(-90 159.8 48.9)">27</text>
<text x="171.6" y="51.8">GND</text>
<text x="75.1" y="57.6">GND</text>
<text x="87.5" y="59.4">42</text>
<text x="87.5" y="65.2">36</text>
<text x="87.5" y="63.3">37</text>
<text x="87.5" y="61.4">38</text>
<text x="169.3" y="63.3">2</text>
<text x="169.3" y="65.2">5</text>
<text x="87.5" y="71">62</text>
<text x="87.5" y="69.1">63</text>
<text x="87.5" y="67.1">64</text>
<text x="169.3" y="69.1">3</text>
<text x="169.3" y="71">6</text>
<text x="169.3" y="67.1">7</text>
<text x="87.5" y="76.8">40</text>
<text x="87.5" y="72.9">65</text>
<text x="169.3" y="74.9">1</text>
<text x="169.3" y="72.9">4</text>
<text x="87.5" y="78.7">41</text>
<text x="87.5" y="82.6">45</text>
<text x="87.5" y="80.7">48</text>
<text x="169.3" y="80.7">9</text>
<text x="169.3" y="78.7">31</text>
<text x="87.5" y="84.5">46</text>
<text x="87.5" y="86.4">47</text>
<text x="88.4" y="88.4">8</text>
<text x="169.3" y="84.5">14</text>
<text x="169.3" y="86.4">16</text>
<text x="169.3" y="88.4">17</text>
<text x="87.5" y="94.2">32</text>
<text x="87.5" y="92.2">33</text>
<text x="169.3" y="92.2">15</text>
<text x="169.3" y="90.3">18</text>
<text x="169.3" y="94.2">20</text>
<text x="87.5" y="98">34</text>
<text x="87.5" y="96.1">35</text>
<text x="87.5" y="103.8">30</text>
<text x="87.5" y="105.7">57</text>
<text x="169.3" y="105.7">50</text>
<text x="227.4" y="105.7">1</text>
<text x="238.8" y="103.8">2</text>
<text x="238.8" y="107.7">3</text>
<text x="194.6" y="108.7" transform="rotate(-90 194.6 108.7)">1</text>
<text x="211.9" y="108.7" transform="rotate(-90 211.9 108.7)">1</text>
<text x="101.9" y="119.1" transform="rotate(-90 101.9 119.1)">10</text>
<text x="103.8" y="119.1" transform="rotate(-90 103.8 119.1)">12</text>
<text x="105.7" y="119.1" transform="rotate(-90 105.7 119.1)">13</text>
<text x="107.7" y="119.1" transform="rotate(-90 107.7 119.1)">19</text>
<text x="109.6" y="119.1" transform="rotate(-90 109.6 119.1)">21</text>
<text x="111.5" y="119.1" transform="rotate(-90 111.5 119.1)">29</text>
<text x="113.5" y="119.1" transform="rotate(-90 113.5 119.1)">39</text>
<text x="115.4" y="119.1" transform="rotate(-90 115.4 119.1)">44</text>
<text x="117.3" y="119.1" transform="rotate(-90 117.3 119.1)">49</text>
<text x="119.3" y="119.1" transform="rotate(-90 119.3 119.1)">51</text>
<text x="121.2" y="119.1" transform="rotate(-90 121.2 119.1)">52</text>
<text x="123.1" y="119.1" transform="rotate(-90 123.1 119.1)">53</text>
<text x="125" y="119.1" transform="rotate(-90 125 119.1)">55</text>
<text x="127" y="119.1" transform="rotate(-90 127 119.1)">56</text>
<text x="128.9" y="119.1" transform="rotate(-90 128.9 119.1)">58</text>
<text x="130.8" y="119.1" transform="rotate(-90 130.8 119.1)">59</text>
<text x="132.8" y="119.1" transform="rotate(-90 132.8 119.1)">60</text>
<text x="134.7" y="119.1" transform="rotate(-90 134.7 119.1)">61</text>
<text x="136.6" y="119.1" transform="rotate(-90 136.6 119.1)">66</text>
<text x="138.6" y="119.1" transform="rotate(-90 138.6 119.1)">67</text>
<text x="140.5" y="119.1" transform="rotate(-90 140.5 119.1)">68</text>
<text x="142.4" y="119.1" transform="rotate(-90 142.4 119.1)">69</text>
<text x="144.4" y="119.1" transform="rotate(-90 144.4 119.1)">70</text>
<text x="146.3" y="119.1" transform="rotate(-90 146.3 119.1)">71</text>
<text x="148.2" y="119.1" transform="rotate(-90 148.2 119.1)">72</text>
<text x="152.1" y="119.1" transform="rotate(-90 152.1 119.1)">43</text>
<text x="154" y="119.1" transform="rotate(-90 154 119.1)">54</text>
<text x="196.9" y="117.4">DNP</text>
<text x="196.9" y="119.4">0402_CC</text>
<text x="214.3" y="117.4">DNP</text>
<text x="214.3" y="119.4">0402_CC</text>
<text x="241.1" y="117.4">GND</text>
<text x="73.2" y="123.2">GND</text>
<text x="193" y="125.2">GND</text>
<text x="194.6" y="120.1" transform="rotate(-90 194.6 120.1)">2</text>
<text x="210.2" y="125.2">GND</text>
<text x="211.9" y="120.1" transform="rotate(-90 211.9 120.1)">2</text>
<text x="94.4" y="132.9">GND</text>
<text x="93" y="142.4">A1</text>
<text x="109.5" y="146.3">A2</text>
<text x="75.3" y="150.3">10V</text>
<text x="75.3" y="152.2">0402_CC</text>
<text x="93" y="150.2">B1</text>
<text x="101.9" y="156" transform="rotate(-90 101.9 156)">B2</text>
<text x="239.4" y="155.7">6501 William Cannon Drive West</text>
<text x="71.2" y="158">GND</text>
<text x="100.2" y="161.8">GND</text>
<text x="200.8" y="159.9">This document contains information proprietary to NXP and shall not be used for engineering design,</text>
<text x="200.8" y="161.8">procurement or manufacture in whole or in part without the express written permission of NXP Semiconductors.</text>
<text x="239.4" y="157.4">Austin, TX 78735-8598</text>
<text x="202.7" y="167.6">Designer:</text>
<text x="222" y="167.6">Drawing Title:</text>
<text x="233.6" y="165.7">ICAP Classification:</text>
<text x="252.9" y="165.7">CP:</text>
<text x="257.7" y="165.7">____</text>
<text x="266.4" y="165.7">IUO:</text>
<text x="273" y="165.7">A</text>
<text x="278" y="165.7">PUBI:</text>
<text x="283.8" y="165.7">____</text>
<text x="90.8" y="171.5">10V</text>
<text x="90.8" y="173.4">0201_CC</text>
<text x="202.7" y="173.4">Drawn by:</text>
<text x="202.7" y="169.6">Joshua Wu</text>
<text x="222" y="173.4">Page Title:</text>
<text x="86.7" y="179.2">GND</text>
<text x="202.7" y="179.2">Approved:</text>
<text x="202.7" y="175.3">Joshua Wu</text>
<text x="222" y="179.2">Size</text>
<text x="229.7" y="179.2">Document Number</text>
<text x="284.9" y="179.2">Rev</text>
<text x="202.7" y="181.1">&lt;Approver&gt;</text>
<text x="222" y="185">Date:</text>
<text x="222" y="181.1">B</text>
<text x="230.1" y="185">Friday, June 21, 2019</text>
<text x="247.1" y="181.1">SCH-35104 PDF: SPF-35104</text>
<text x="260.6" y="185">Sheet</text>
<text x="268.3" y="185">10</text>
<text x="274.1" y="185">of</text>
<text x="279.9" y="185">14</text>
<text x="285.7" y="181.1">B1</text>
</g>
<g font-size="1.7" fill="#000080">
<text x="133.2" y="26.7">L2</text>
<text x="100.4" y="32.5">C142</text>
<text x="100.4" y="34.5">4.7uF</text>
<text x="121.6" y="32.5">C141</text>
<text x="121.6" y="34.5">4.7uF</text>
<text x="133.2" y="30.6">2.2uH</text>
<text x="158.3" y="34.5">C144</text>
<text x="158.3" y="36.4">4.7uF</text>
<text x="79.2" y="48">C428</text>
<text x="79.2" y="49.9">1uF</text>
<text x="90.8" y="49.9">U6</text>
<text x="173.7" y="63.5">o</text>
<text x="85" y="78.9">o</text>
<text x="85" y="84.7">o</text>
<text x="85" y="86.6">o</text>
<text x="48.3" y="94.3">R130</text>
<text x="48.3" y="92.4">R129</text>
<text x="57.9" y="94.3">0</text>
<text x="57.9" y="92.4">0</text>
<text x="48.3" y="98.1">R132</text>
<text x="48.3" y="96.2">R131</text>
<text x="57.9" y="98.1">0</text>
<text x="57.9" y="96.2">0</text>
<text x="48.3" y="103.9">R115</text>
<text x="57.9" y="103.9">0</text>
<text x="191.1" y="103.2">TP48</text>
<text x="196.9" y="105.9">R44</text>
<text x="206.6" y="105.9">0</text>
<text x="229.7" y="102">J2</text>
<text x="77.2" y="109.7">R154</text>
<text x="77.2" y="111.7">0</text>
<text x="196.9" y="113.6">L4</text>
<text x="214.3" y="113.6">L3</text>
<text x="229.7" y="111.7">MXC3N2001</text>
<text x="162.2" y="119.4">LBEE5HY1MW</text>
<text x="196.9" y="115.5">1.3nH</text>
<text x="214.3" y="115.5">2.2nH</text>
<text x="96.5" y="140.6">U7</text>
<text x="121.6" y="140.2">TP14</text>
<text x="75.3" y="146.4">C146</text>
<text x="75.3" y="148.3">4.7uF</text>
<text x="83" y="148.3">TP114</text>
<text x="104.3" y="154.1">ADP191ACBZ-R7</text>
<text x="65.7" y="163.8">R153</text>
<text x="77.2" y="163.8">10K</text>
<text x="90.8" y="167.6">C148</text>
<text x="90.8" y="169.6">0.22UF</text>
</g>
<g font-size="1.7" fill="#008000">
<text x="251" y="34.6">3.3V</text>
<text x="27.1" y="36.5">To support WIFI wakeup function,</text>
<text x="27.1" y="38.2">VDD_3V3 and WIFI_1V8 must be 'ON'.</text>
<text x="225.9" y="38.4">VBAT</text>
<text x="225.9" y="46.1">VIO</text>
<text x="241.3" y="46.1">VIO Must be powered after VBAT</text>
<text x="251" y="42.3">1.8V</text>
<text x="175.7" y="59.6">GPIO_0 can be used as WL_WAKE_HOST signal</text>
<text x="85" y="77">i</text>
<text x="85" y="80.8">i</text>
<text x="85" y="82.8">i</text>
<text x="175.7" y="79">GPIO_7 open for 1.8V operation</text>
<text x="29" y="111.8">Connect JTAG_SEL to GND for normal operation</text>
<text x="104.3" y="167.8">1. Time from EN reaches ~0.6V to VOUT starts ramping is 50us typical</text>
<text x="104.3" y="169.5">2. VDD_3V3 ramp time(10%~90%) is ~200us</text>
<text x="104.3" y="171.2">3. RC delay adder is used to make sure WIFI_1V8 powers up after VDD_3V3</text>
</g>
<g font-size="1.7" fill="#004080">
<text x="103.1" y="54.1" transform="rotate(-90 103.1 54.1)">VIO</text>
<text x="130.2" y="58.5" transform="rotate(-90 130.2 58.5)">VIN_LDO</text>
<text x="141.7" y="57.8" transform="rotate(-90 141.7 57.8)">SR_VLX</text>
<text x="149.5" y="59" transform="rotate(-90 149.5 59)">VBAT_SR</text>
<text x="91.7" y="64.5">I2S_CLK</text>
<text x="91.7" y="62.6">I2S_WS</text>
<text x="91.7" y="60.7">I2S_DI</text>
<text x="112.8" y="60.2" transform="rotate(-90 112.8 60.2)">VBAT_LDO</text>
<text x="157.2" y="60.1" transform="rotate(-90 157.2 60.1)">SR_PVSS1</text>
<text x="159.1" y="60.1" transform="rotate(-90 159.1 60.1)">SR_PVSS2</text>
<text x="160.8" y="64.5">GPIO_0</text>
<text x="161" y="60.1" transform="rotate(-90 161 60.1)">SR_PVSS3</text>
<text x="91.7" y="66.5">I2S_DO</text>
<text x="91.7" y="70.3">BT_GPIO_3</text>
<text x="91.7" y="68.4">BT_GPIO_2</text>
<text x="160.8" y="70.3">GPIO_3</text>
<text x="160.8" y="66.5">GPIO_1</text>
<text x="160.8" y="68.4">GPIO_2</text>
<text x="91.7" y="72.3">BT_GPIO_4</text>
<text x="91.7" y="74.2">BT_GPIO_5</text>
<text x="160.8" y="76.1">GPIO_6</text>
<text x="160.8" y="74.2">GPIO_5</text>
<text x="160.8" y="72.3">GPIO_4</text>
<text x="91.7" y="78">BT_DEV_WAKE</text>
<text x="91.7" y="80">BT_HOST_WAKE</text>
<text x="91.7" y="83.8">BT_UART_RXD</text>
<text x="91.7" y="81.9">BT_UART_CTS</text>
<text x="142" y="80">GPIO_7(SDIO_VOLTAGE_SEL)</text>
<text x="156" y="81.9">WL_REG_ON</text>
<text x="91.7" y="89.6">BT_REG_ON</text>
<text x="91.7" y="85.8">BT_UART_TXD</text>
<text x="91.7" y="87.7">BT_UART_RTS</text>
<text x="156.2" y="85.8">SDIO_DATA0</text>
<text x="156.2" y="87.7">SDIO_DATA1</text>
<text x="156.2" y="89.6">SDIO_DATA2</text>
<text x="91.7" y="95.4">BT_PCM_IN</text>
<text x="91.7" y="93.5">BT_PCM_SYNC</text>
<text x="156.2" y="91.6">SDIO_DATA3</text>
<text x="157.9" y="93.5">SDIO_CMD</text>
<text x="158.4" y="95.4">SDIO_CLK</text>
<text x="91.7" y="99.3">BT_PCM_OUT</text>
<text x="91.7" y="97.3">BT_PCM_CLK</text>
<text x="91.7" y="105.1">LPO_IN(32KHz)</text>
<text x="91.7" y="107">JTAG_SEL</text>
<text x="163.5" y="107">ANT</text>
<text x="103.1" y="114.8" transform="rotate(-90 103.1 114.8)">GND1</text>
<text x="105.1" y="114.8" transform="rotate(-90 105.1 114.8)">GND2</text>
<text x="107" y="114.8" transform="rotate(-90 107 114.8)">GND3</text>
<text x="108.9" y="114.8" transform="rotate(-90 108.9 114.8)">GND4</text>
<text x="110.9" y="114.8" transform="rotate(-90 110.9 114.8)">GND5</text>
<text x="112.8" y="114.8" transform="rotate(-90 112.8 114.8)">GND6</text>
<text x="114.7" y="114.8" transform="rotate(-90 114.7 114.8)">GND7</text>
<text x="116.6" y="114.8" transform="rotate(-90 116.6 114.8)">GND8</text>
<text x="118.6" y="114.8" transform="rotate(-90 118.6 114.8)">GND9</text>
<text x="120.5" y="114.8" transform="rotate(-90 120.5 114.8)">GND10</text>
<text x="122.4" y="114.8" transform="rotate(-90 122.4 114.8)">GND11</text>
<text x="124.4" y="114.8" transform="rotate(-90 124.4 114.8)">GND12</text>
<text x="126.3" y="114.8" transform="rotate(-90 126.3 114.8)">GND13</text>
<text x="128.2" y="114.8" transform="rotate(-90 128.2 114.8)">GND14</text>
<text x="130.2" y="114.8" transform="rotate(-90 130.2 114.8)">GND15</text>
<text x="132.1" y="114.8" transform="rotate(-90 132.1 114.8)">GND16</text>
<text x="134" y="114.8" transform="rotate(-90 134 114.8)">GND17</text>
<text x="135.9" y="114.8" transform="rotate(-90 135.9 114.8)">GND18</text>
<text x="137.9" y="114.8" transform="rotate(-90 137.9 114.8)">GND19</text>
<text x="139.8" y="114.8" transform="rotate(-90 139.8 114.8)">GND20</text>
<text x="141.7" y="114.8" transform="rotate(-90 141.7 114.8)">GND21</text>
<text x="143.7" y="114.8" transform="rotate(-90 143.7 114.8)">GND22</text>
<text x="145.6" y="114.8" transform="rotate(-90 145.6 114.8)">GND23</text>
<text x="147.5" y="114.8" transform="rotate(-90 147.5 114.8)">GND24</text>
<text x="149.5" y="114.8" transform="rotate(-90 149.5 114.8)">GND25</text>
<text x="153.3" y="114.8" transform="rotate(-90 153.3 114.8)">NC1</text>
<text x="155.2" y="114.8" transform="rotate(-90 155.2 114.8)">NC2</text>
<text x="97.5" y="143.7">VIN</text>
<text x="102.3" y="147.5">VOUT</text>
<text x="97.5" y="151.4">EN</text>
<text x="103.1" y="151.6" transform="rotate(-90 103.1 151.6)">GND</text>
</g>
<g font-size="1.7" fill="#00f">
<text x="26.1" y="81.7">6</text>
<text x="26.7" y="83.6">6</text>
<text x="29.9" y="81.7">UART1_CTS</text>
<text x="30.5" y="83.6">UART1_TXD</text>
<text x="26.1" y="87.5">6</text>
<text x="26.7" y="85.6">6</text>
<text x="29.9" y="87.5">UART1_RTS</text>
<text x="30.5" y="85.6">UART1_RXD</text>
<text x="217.6" y="85.2">SD1_DATA0</text>
<text x="217.6" y="87.1">SD1_DATA1</text>
<text x="217.6" y="89.1">SD1_DATA2</text>
<text x="230.5" y="85.2">6</text>
<text x="230.5" y="87.1">6</text>
<text x="230.5" y="89.1">6</text>
<text x="11.4" y="93.3">6</text>
<text x="12.4" y="95.2">6</text>
<text x="15.3" y="93.3">SAI2_TXFS</text>
<text x="16.2" y="95.2">SAI2_TXD</text>
<text x="217.6" y="91">SD1_DATA3</text>
<text x="217.6" y="92.9">SD1_CMD</text>
<text x="217.6" y="95">SD1_CLK</text>
<text x="230.5" y="91">6</text>
<text x="230.5" y="92.9">6</text>
<text x="230.5" y="95">6</text>
<text x="12" y="99.1">6</text>
<text x="12.2" y="97.2">6</text>
<text x="15.8" y="99.1">SAI2_RXD</text>
<text x="16" y="97.2">SAI2_TXC</text>
</g>
<g font-size="1.4">
<text x="30.9" y="1.4">5</text>
<text x="88.8" y="1.4">4</text>
<text x="146.7" y="1.4">3</text>
<text x="204.6" y="1.4">2</text>
<text x="262.6" y="1.4">1</text>
<text x=".5" y="26.1">D</text>
<text x="292" y="26.1">D</text>
<text x=".5" y="71.9">C</text>
<text x="292" y="71.9">C</text>
<text x=".5" y="117.8">B</text>
<text x="292" y="117.8">B</text>
<text x=".5" y="163.6">A</text>
<text x="292" y="163.6">A</text>
<text x="30.9" y="186.8">5</text>
<text x="88.8" y="186.8">4</text>
<text x="146.7" y="186.8">3</text>
<text x="204.6" y="186.8">2</text>
<text x="262.6" y="186.8">1</text>
</g>
<text font-size="1.3" fill="#00f" x="99.8" y="145.6">ADP199</text>
</svg>
